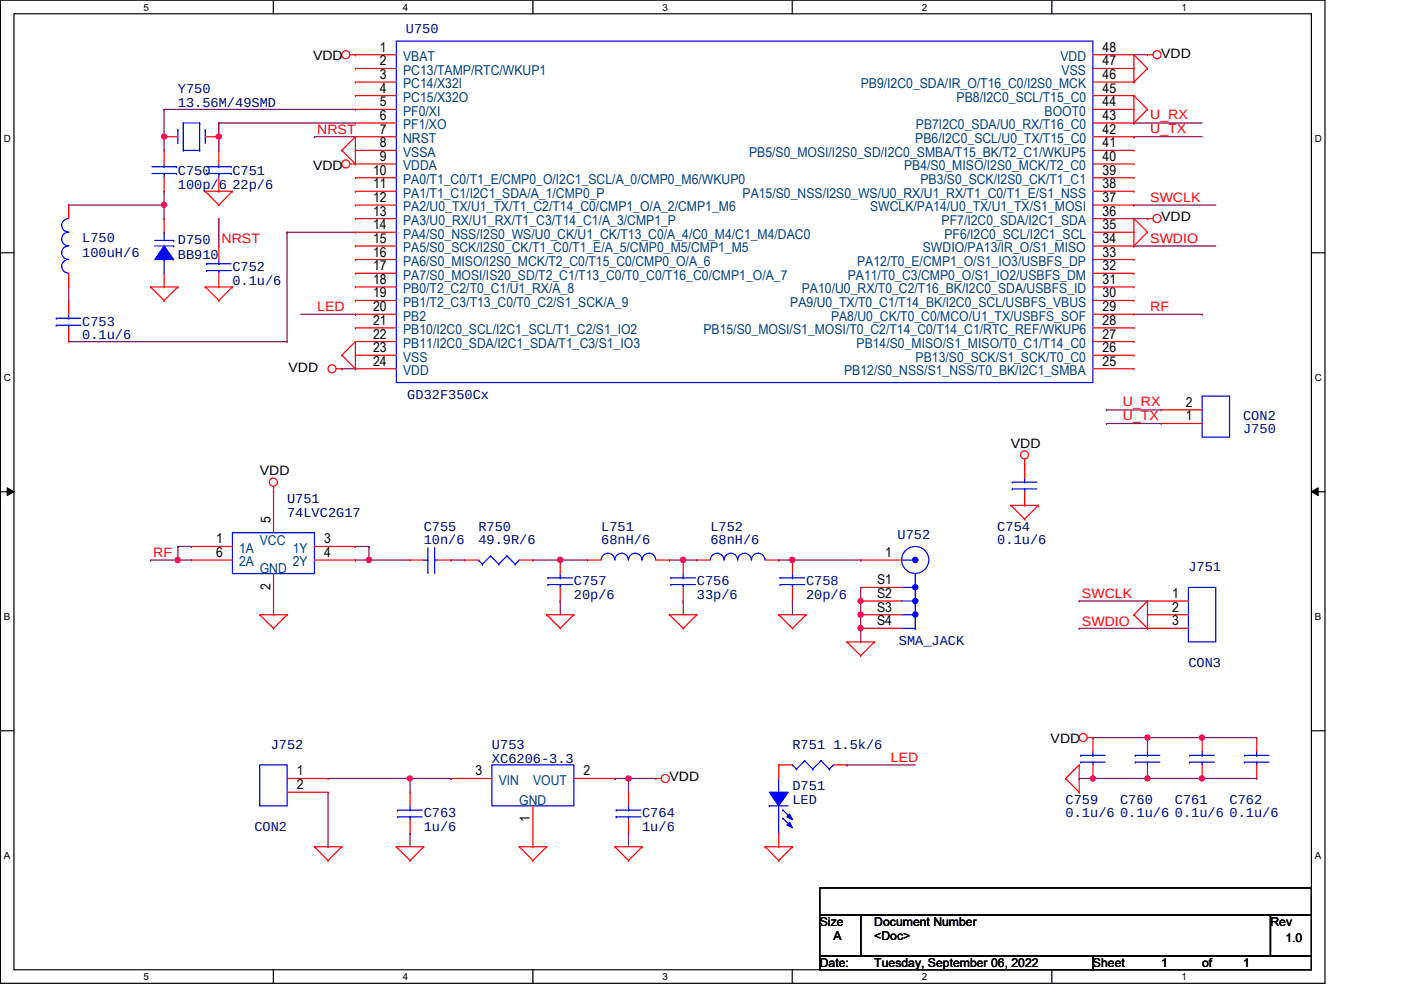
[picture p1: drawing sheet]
<svg xmlns="http://www.w3.org/2000/svg" width="297mm" height="210mm" viewBox="0 0 297 210" stroke-linecap="round" stroke-linejoin="round" font-family="sans-serif">
<path d="M.1 0h280.8v208.5h-280.8zM3 2.9h275v202.7h-275z" fill="none" stroke="#000" stroke-width=".25"/>
<g fill="#fff">
<path d="M30.4 .3h1.2v2.4h-1.2z"/>
<path d="M30.4 205.9h1.2v2.3h-1.2z"/>
</g>
<path d="M58 0v2.9M58 205.6v2.9" fill="none" stroke="#000" stroke-width=".25"/>
<g fill="#fff">
<path d="M85.4 .3h1.2v2.4h-1.2z"/>
<path d="M85.4 205.9h1.2v2.3h-1.2z"/>
</g>
<path d="M113 0v2.9M113 205.6v2.9" fill="none" stroke="#000" stroke-width=".25"/>
<g fill="#fff">
<path d="M140.5 .3h1.1v2.4h-1.1z"/>
<path d="M140.5 205.9h1.1v2.3h-1.1z"/>
</g>
<path d="M168 0v2.9M168 205.6v2.9" fill="none" stroke="#000" stroke-width=".25"/>
<g fill="#fff">
<path d="M195.4 .3h1.2v2.4h-1.2z"/>
<path d="M195.4 205.9h1.2v2.3h-1.2z"/>
</g>
<path d="M223 0v2.9M223 205.6v2.9" fill="none" stroke="#000" stroke-width=".25"/>
<g fill="#fff">
<path d="M250.5 .3h1.1v2.4h-1.1z"/>
<path d="M250.5 205.9h1.1v2.3h-1.1z"/>
<path d="M.8 28.2h1.5v2.4h-1.5z"/>
<path d="M278.8 28.2h1.4v2.4h-1.4z"/>
<path d="M.8 78.9h1.5v2.3h-1.5z"/>
<path d="M278.8 78.9h1.4v2.3h-1.4z"/>
</g>
<path d="M.1 53.6h2.9M278 53.6h2.9" fill="none" stroke="#000" stroke-width=".25"/>
<g fill="#fff">
<path d="M.8 129.6h1.4v2.3h-1.4z"/>
<path d="M278.8 129.6h1.3v2.3h-1.3z"/>
</g>
<path d="M.1 104.3h2.9M278 104.3h2.9" fill="none" stroke="#000" stroke-width=".25"/>
<path d="M1.5 103.4l1.5 .9-1.5 .8zM278 104.3l1.5-.9v1.7z" fill="#000"/>
<path d="M1.5 103.4l1.5 .9-1.5 .8zM278 104.3l1.5-.9v1.7z" fill="none" stroke="#000" stroke-width=".21"/>
<g fill="#fff">
<path d="M.8 180.3h1.4v2.3h-1.4z"/>
<path d="M278.8 180.3h1.3v2.3h-1.3z"/>
</g>
<path d="M.1 154.9h2.9M278 154.9h2.9M173.8 188.3h104.2v5.7h-104.2zM173.8 194h8.7v8.7h-8.7zM182.5 194h86.9v8.7h-86.9zM269.4 194h8.6v8.7h-8.6zM173.8 202.7h57.9v2.9h-57.9zM231.7 202.7h46.3v2.9h-46.3z" fill="none" stroke="#000" stroke-width=".25"/>
<g fill="none" stroke="#f00" stroke-width=".25">
<path d="M74.2 11.6h1.1M75.3 11.6h.1M240.4 11.6h.1M240.4 17.4h.1M240.4 11.6v5.8M240.4 11.6l2.9 2.9M243.3 11.6h.1M243.3 14.5h.1M243.3 11.6h1.2M243.3 14.5l-2.9 2.9M72.5 31.9h.1M72.5 31.9l2.8 2.9"/>
<path d="M74.2 34.8h1.1M75.3 34.8h.1M75.3 29h.1M75.3 29v5.8M75.3 29l-2.8 2.9M240.4 20.3h.1M240.4 26.1h.1M240.4 20.3v5.8M240.4 20.3l2.9 2.9M243.3 23.2h.1M243.3 23.2l-2.9 2.9M43.5 40.6h.1"/>
<path d="M43.5 40.6h5.8M43.5 40.6l2.9 2.9M46.4 43.5h.1M49.3 40.6h.1M49.3 40.6l-2.9 2.9M240.4 46.4h.1M240.4 52.2h.1M240.4 46.4v5.8M240.4 46.4l2.9 2.8M243.3 49.2h.1M243.3 46.4h.1M243.3 49.2l-2.9 3"/>
<path d="M243.3 46.4h1.2M31.9 60.8h.1M31.9 60.8h5.8M31.9 60.8l2.9 2.9M34.8 63.7h.1M37.7 60.8h.1M37.7 60.8l-2.9 2.9M43.5 60.8h.1M43.5 60.8h5.8M43.5 60.8l2.9 2.9M46.4 63.7h.1M49.3 60.8h.1"/>
<path d="M49.3 60.8l-2.9 2.9M71.3 78.2h1.2M72.5 78.2h.1M72.5 75.3h.1M72.5 75.3l2.8 2.9M75.3 78.2h.1M75.3 72.4h.1M75.3 72.4v5.8M75.3 72.4l-2.8 2.9M217.3 98.5h.1M217.3 97.3v1.2M58 104.3h.1"/>
<path d="M58 103.1v1.2M147.7 118.7h.1M147.7 118.7h2.9M162.2 118.7h2.9M165.1 118.7h.1M214.3 107.1h.1M214.3 107.1h5.8M214.3 107.1l3 3M217.3 110.1h.1M220.1 107.1h.1M220.1 107.1l-2.8 3M55.1 130.3h.1"/>
<path d="M55.1 130.3h5.8M55.1 130.3l2.9 2.9M58 133.2h.1M60.9 130.3h.1M60.9 130.3l-2.9 2.9M115.9 130.3h.1M115.9 130.3h5.8M115.9 130.3l2.9 2.9M118.8 133.2h.1M121.7 130.3h.1M121.7 130.3l-2.9 2.9M141.9 130.3h.1"/>
<path d="M141.9 130.3h5.8M141.9 130.3l3 2.9M144.9 133.2h.1M147.7 130.3h.1M147.7 130.3l-2.8 2.9M165.1 130.3h.1M165.1 130.3h5.8M165.1 130.3l2.9 2.9M168 133.2h.1M170.9 130.3h.1M170.9 130.3l-2.9 2.9M179.6 136.1h.1"/>
<path d="M179.6 136.1h5.8M179.6 136.1l2.9 2.9M182.5 139h.1M185.4 136.1h.1M185.4 136.1l-2.9 2.9M240.4 130.3h.1M240.4 130.3l2.9 2.9M243.3 127.4h.1M243.3 133.2h.1M243.3 130.3h.1M243.3 127.4v5.8M243.3 127.4l-2.9 2.9"/>
<path d="M243.3 130.3h8.7M243.3 127.4h8.7M243.3 133.2h8.7M230.5 156.4h1.2M231.7 156.4h.1M66.7 179.5h.1M66.7 179.5h5.8M66.7 179.5l2.9 3M72.5 179.5h.1M72.5 179.5l-2.9 3M84 179.5h.1M84 179.5h5.8"/>
<path d="M84 179.5l2.9 3M89.8 179.5h.1M89.8 179.5l-2.9 3M110.1 179.5h.1M110.1 179.5h5.8M110.1 179.5l2.9 3M115.9 179.5h.1M115.9 179.5l-2.9 3M130.4 179.5h.1M130.4 179.5h5.7M130.4 179.5l2.9 3M136.1 179.5h.1"/>
<path d="M136.1 179.5l-2.8 3M139.1 165.1h.1M139.1 165.1h1.1M162.2 179.5h.1M162.2 179.5h5.8M162.2 179.5l2.9 3M168 179.5h.1M168 179.5l-2.9 3M225.9 165.1h.1M225.9 165.1l2.9 2.9M228.8 168h.1M228.8 162.2h.1"/>
<path d="M228.8 162.2v5.8M228.8 162.2l-2.9 2.9M69.6 182.5h.1M86.9 182.5h.1M113 182.5h.1M133.3 182.5h.1M165.1 182.5h.1"/>
<circle cx="73.3" cy="11.6" r=".85"/>
<circle cx="245.3" cy="11.6" r=".85"/>
<circle cx="73.3" cy="34.8" r=".85"/>
<circle cx="245.3" cy="46.3" r=".86"/>
<circle cx="70.4" cy="78.2" r=".85"/>
<circle cx="217.2" cy="96.4" r=".85"/>
<circle cx="57.9" cy="102.2" r=".85"/>
<circle cx="229.6" cy="156.4" r=".85"/>
<circle cx="141" cy="165.1" r=".85"/>
</g>
<g fill="none" stroke="#00f" stroke-width=".25">
<path d="M150.6 118.7a1.44 1.44 0 0 1 1.5-1.4 1.44 1.44 0 0 1 1.4 1.4M153.5 118.7a1.42 1.42 0 0 1 1.5-1.4 1.42 1.42 0 0 1 1.4 1.4M156.4 118.7a1.44 1.44 0 0 1 1.5-1.4 1.44 1.44 0 0 1 1.4 1.4M159.3 118.7a1.42 1.42 0 0 1 1.5-1.4 1.42 1.42 0 0 1 1.4 1.4M194.1 133.2h.1M194.1 121.6v11.6M252 124.5h5.8v11.6h-5.8z"/>
<circle cx="194.1" cy="118.7" r="2.87"/>
</g>
<circle cx="194" cy="124.5" r=".56" fill="#00f"/>
<circle cx="194" cy="124.5" r=".56" fill="none" stroke="#00f" stroke-width=".25"/>
<circle cx="194" cy="127.4" r=".56" fill="#00f"/>
<circle cx="194" cy="127.4" r=".56" fill="none" stroke="#00f" stroke-width=".25"/>
<circle cx="194" cy="130.3" r=".56" fill="#00f"/>
<circle cx="194" cy="130.3" r=".56" fill="none" stroke="#00f" stroke-width=".25"/>
<circle cx="194" cy="118.7" r=".56" fill="#00f"/>
<g fill="none" stroke="#00f" stroke-width=".25">
<path d="M84 8.7h147.7v72.4h-147.7zM43.8 36.8h5.2M43.8 35.3h5.2M46.4 35.3h.1M46.4 36.8h.1M46.4 34.8v.5M46.4 36.8v.9M49 36.8h.1M49 35.3h.1M89.8 118.7h.9M90.7 118.7h.1M90.7 116.1v5.3"/>
<path d="M92.2 118.7h.1M92.2 118.7h.5M92.2 116.1v5.3M101.4 118.7h.1M101.4 118.7l.9 .9M102.3 119.6h.1M104 117.9h.1M104 117.9l1.7 1.7M104 117.9l-1.7 1.7M105.7 119.6h.1M107.5 117.9h.1M107.5 117.9l1.7 1.7"/>
<path d="M107.5 117.9l-1.8 1.7M109.2 119.6h.1M110.1 118.7l-.9 .9M127.5 118.7a1.44 1.44 0 0 1 1.4-1.4 1.44 1.44 0 0 1 1.4 1.4M130.4 118.7a1.42 1.42 0 0 1 1.4-1.4 1.42 1.42 0 0 1 1.4 1.4M133.3 118.7a1.42 1.42 0 0 1 1.4-1.4 1.42 1.42 0 0 1 1.4 1.4 1.46 1.46 0 0 1 1.5-1.4 1.46 1.46 0 0 1 1.4 1.4M191.2 118.7h2.9M194.1 118.7h.1M90.7 121.4h.1M92.2 121.4h.1M191.2 124.5h2.9M191.2 127.4h2.9"/>
<path d="M191.2 130.3h2.9M191.2 133.2h2.9M194.1 124.5h.1M194.1 127.4h.1M194.1 130.3h.1M194.1 133.2h.1M254.9 159.3v.8M84.3 171.7h.1M84.3 173.2h.1M84.3 171.7h5.2M84.3 173.2h5.2M86.9 173.2h.1"/>
<path d="M86.9 171.7h.1M86.9 170.9v.8M86.9 173.2v.6M130.6 171.7h.1M130.6 173.2h.1M130.6 171.7h5.3M130.6 173.2h5.3M133.3 173.2h.1M133.3 171.7h.1M133.3 170.9v.8M133.3 173.2v.6M163.1 170.9h.1"/>
<path d="M163.1 170.9h4M165.1 168h.1M165.1 176.7h.1M165.1 165.1v2.9M165.1 170.9v5.8M168 162.2h.1M168 162.2l.9 .9M168.9 163.1h.1M170.6 161.3h.1M170.6 161.3l1.7 1.8M170.6 161.3l-1.7 1.8M172.3 163.1h.1"/>
<path d="M174.1 161.3h.1M174.1 161.3l1.7 1.8M174.1 161.3l-1.8 1.8M175.8 163.1h.1M176.7 162.2l-.9 .9M252.3 160.1h.1M252.3 161.6h.1M252.3 160.1h5.2M252.3 161.6h5.2M254.9 161.6h.1M254.9 160.1h.1M254.9 161.6v.6"/>
<circle cx="194" cy="118.7" r=".56"/>
</g>
<g fill="none" stroke="#f00" stroke-width=".25">
<path d="M75.3 11.6h.1M75.3 14.5h.1M75.3 17.4h.1M75.3 11.6h8.7M75.3 14.5h8.7M75.3 17.4h8.7M231.7 11.6h8.7M231.7 14.5h8.7M231.7 17.4h8.7M240.4 17.4h.1M240.4 14.5h.1M240.4 11.6h.1"/>
<path d="M46.4 31.9h.1M46.4 31.9v2.9M46.4 37.7v2.9M75.3 20.3h.1M75.3 23.2h.1M75.3 26.1h.1M75.3 29h.1M75.3 31.9h.1M75.3 34.8h.1M75.3 37.7h.1M75.3 20.3h8.7M75.3 23.2h8.7"/>
<path d="M75.3 26.1h8.7M75.3 29h8.7M75.3 31.9h8.7M75.3 34.8h8.7M75.3 37.7h8.7M231.7 20.3h8.7M231.7 23.2h8.7M231.7 26.1h8.7M231.7 29h8.7M231.7 31.9h8.7M231.7 34.8h8.7M231.7 37.7h8.7"/>
<path d="M240.4 37.7h.1M240.4 34.8h.1M240.4 31.9h.1M240.4 29h.1M240.4 26.1h.1M240.4 23.2h.1M240.4 20.3h.1M46.4 40.6h.1M75.3 40.6h.1M75.3 43.5h.1M75.3 46.4h.1M75.3 49.2h.1"/>
<path d="M75.3 52.2h.1M75.3 55h.1M75.3 58h.1M75.3 40.6h8.7M75.3 43.5h8.7M75.3 46.4h8.7M75.3 49.2h8.7M75.3 52.2h8.7M75.3 55h8.7M75.3 58h8.7M231.7 40.6h8.7M231.7 43.5h8.7"/>
<path d="M231.7 46.4h8.7M231.7 49.2h8.7M231.7 52.2h8.7M231.7 55h8.7M231.7 58h8.7M240.4 58h.1M240.4 55h.1M240.4 52.2h.1M240.4 49.2h.1M240.4 46.4h.1M240.4 43.5h.1M240.4 40.6h.1"/>
<path d="M75.3 60.8h.1M75.3 63.7h.1M75.3 66.6h.1M75.3 69.5h.1M75.3 72.4h.1M75.3 75.3h.1M75.3 78.2h.1M75.3 60.8h8.7M75.3 63.7h8.7M75.3 66.6h8.7M75.3 69.5h8.7M75.3 72.4h8.7"/>
<path d="M75.3 75.3h8.7M75.3 78.2h8.7M231.7 60.8h8.7M231.7 63.7h8.7M231.7 66.6h8.7M231.7 69.5h8.7M231.7 72.4h8.7M231.7 75.3h8.7M231.7 78.2h8.7M240.4 78.2h.1M240.4 75.3h.1M240.4 72.4h.1"/>
<path d="M240.4 69.5h.1M240.4 66.6h.1M240.4 63.7h.1M240.4 60.8h.1M86.9 118.7h.1M86.9 118.7h2.9M92.7 118.7h2.9M95.6 118.7h.1M98.5 118.7h.1M98.5 118.7h2.9M110.1 118.7h2.9M113 118.7h.1"/>
<path d="M124.6 118.7h.1M124.6 118.7h2.9M139.1 118.7h2.8M141.9 118.7h.1M182.5 118.7h.1M182.5 118.7h8.7M182.5 124.5h.1M182.5 127.4h.1M182.5 130.3h.1M182.5 133.2h.1M182.5 124.5h8.7M182.5 127.4h8.7"/>
<path d="M182.5 130.3h8.7M182.5 133.2h8.7M254.9 156.4h.1M254.9 156.4v2.9M86.9 176.7h.1M86.9 168h.1M86.9 168v2.9M86.9 173.8v2.9M133.3 176.7h.1M133.3 168h.1M133.3 168v2.9M133.3 173.8v2.9"/>
<path d="M165.1 162.2h.1M165.1 162.2h2.9M176.7 162.2h2.9M179.6 162.2h.1M254.9 165.1h.1M254.9 162.2v2.9"/>
</g>
<path d="M163.1 168h4l-2 2.9z" fill-rule="evenodd" fill="#00f"/>
<path d="M163.1 168h4l-2 2.9z" fill="none" stroke="#00f" stroke-width=".25"/>
<path d="M167.4 174.3l.6 1.2-1.2-.6z" fill-rule="evenodd" fill="#00f"/>
<path d="M167.4 174.3l.6 1.2-1.2-.6z" fill="none" stroke="#00f" stroke-width=".25"/>
<path d="M167.4 172.6l.6 1.2-1.2-.6z" fill-rule="evenodd" fill="#00f"/>
<g fill="none" stroke="#00f" stroke-width=".25">
<path d="M32.8 52.2h4M32.8 51h4M34.8 55h.1M34.8 49.2h.1M34.8 49.2v1.8M34.8 55v3M36.8 52.2h.1M36.8 51h.1M166 171.7h.1M166 173.5h.1M166 171.7l1.7 1.8M166 173.5l1.7 1.7"/>
<path d="M167.4 172.6l.6 1.2-1.2-.6z"/>
</g>
<path d="M165.1 162.2h.1M165.1 179.5h.1M165.1 162.2v2.9M165.1 176.7v2.8" fill="none" stroke="#f00" stroke-width=".25"/>
<path d="M34.8 52.2l2 2.8h-4z" fill-rule="evenodd" fill="#00f"/>
<g fill="none" stroke="#00f" stroke-width=".25">
<path d="M32.2 36.8h5.2M32.2 35.3h5.2M34.8 35.3h.1M34.8 36.8h.1M34.8 34.8v.5M34.8 36.8v.9M37.4 36.8h.1M37.4 35.3h.1M37.7 27.5h.1M37.7 27.5v2.9M38.9 26.1h.1M38.9 31.9h.1"/>
<path d="M38.9 26.1h3.4M38.9 26.1v5.8M38.9 31.9h3.4M42.3 26.1h.1M42.3 31.9h.1M42.3 26.1v5.8M43.5 27.5h.1M43.5 27.5v2.9M14.6 55a1.44 1.44 0 0 0-1.5 1.5 1.44 1.44 0 0 0 1.5 1.4M14.6 52.2a1.42 1.42 0 0 0-1.5 1.4 1.42 1.42 0 0 0 1.5 1.4M14.6 49.2a1.44 1.44 0 0 0-1.5 1.5 1.44 1.44 0 0 0 1.5 1.4M14.6 46.4a1.42 1.42 0 0 0-1.5 1.4 1.42 1.42 0 0 0 1.5 1.4"/>
<path d="M34.8 52.2l2 2.8h-4zM43.8 55.9h.1M43.8 57.4h.1M43.8 55.9h5.2M43.8 57.4h5.2M46.4 57.4h.1M46.4 55.9h.1M46.4 55v.9M46.4 57.4v.6M11.9 67.5h.1M11.9 69h.1M11.9 67.5h5.2"/>
<path d="M11.9 69h5.2M14.6 69h.1M14.6 67.5h.1M14.6 66.6v.9M14.6 69v.5M254.9 84h5.8v8.7h-5.8zM49.3 112.9h17.4v8.7h-17.4zM214.6 102.2h.1M214.6 103.7h.1M214.6 102.2h5.2M214.6 103.7h5.2M217.3 103.7h.1"/>
<path d="M217.3 102.2h.1M217.3 101.4v.8M217.3 103.7v.6M116.2 122.5h.1M116.2 124h.1M116.2 122.5h5.2M116.2 124h5.2M118.8 124h.1M118.8 122.5h.1M118.8 121.6v.9M118.8 124v.5M142.2 122.5h.1"/>
<path d="M142.2 124h.1M142.2 122.5h5.2M142.2 124h5.2M144.9 124h.1M144.9 122.5h.1M144.9 121.6v.9M144.9 124v.5M165.4 122.5h.1M165.4 124h.1M165.4 122.5h5.2M165.4 124h5.2M168 124h.1"/>
<path d="M168 122.5h.1M168 121.6v.9M168 124v.5M231.7 159.3v.8M243.3 159.3v.8M266.4 159.3v.8M55.1 162.2h5.8v8.7h-5.8zM104.3 162.2h17.4v8.7h-17.4zM229.1 160.1h.1M229.1 161.6h.1M229.1 160.1h5.2M229.1 161.6h5.2"/>
<path d="M231.7 161.6h.1M231.7 160.1h.1M231.7 161.6v.6M240.7 160.1h.1M240.7 161.6h.1M240.7 160.1h5.2M240.7 161.6h5.2M243.3 161.6h.1M243.3 160.1h.1M243.3 161.6v.6M263.9 160.1h.1M263.9 161.6h.1"/>
<path d="M263.9 160.1h5.2M263.9 161.6h5.2M266.4 161.6h.1M266.4 160.1h.1M266.4 161.6v.6"/>
</g>
<g fill="none" stroke="#f00" stroke-width=".25">
<path d="M34.8 29h.1M34.8 31.9h.1M34.8 31.9v2.9M34.8 37.7v2.9M34.8 29h2.9M43.5 29h2.9M46.4 29h.1M14.6 43.5h.1M14.6 43.5v2.9M14.6 58v2.8M34.8 46.4h.1M34.8 40.6h.1"/>
<path d="M34.8 46.4v2.8M34.8 58v2.8M46.4 52.2h.1M46.4 52.2v2.8M46.4 58v2.8M14.6 72.4h.1M14.6 63.7h.1M14.6 60.8h.1M14.6 63.7v2.9M14.6 69.5v2.9M34.8 60.8h.1M46.4 60.8h.1"/>
<path d="M217.3 98.5h.1M217.3 98.5v2.9M246.2 89.8h.1M246.2 86.9h.1M246.2 89.8h8.7M246.2 86.9h8.7M40.6 115.9h.1M40.6 118.7h.1M40.6 115.9h8.7M40.6 118.7h8.7M58 104.3h.1M58 104.3v8.6"/>
<path d="M66.7 115.9h8.6M66.7 118.7h8.6M75.3 118.7h.1M75.3 115.9h.1M118.8 118.7h.1M118.8 118.7v2.9M144.9 118.7h.1M144.9 118.7v2.9M168 118.7h.1M168 118.7v2.9M217.3 107.1h.1M217.3 104.3v2.8"/>
<path d="M58 130.3h.1M58 121.6v8.7M118.8 127.4h.1M118.8 124.5v2.9M144.9 127.4h.1M144.9 124.5v2.9M168 127.4h.1M168 124.5v2.9M231.7 156.4h.1M231.7 156.4v2.9M243.3 156.4h.1M243.3 156.4v2.9"/>
<path d="M266.4 156.4h.1M266.4 156.4v2.9M60.9 165.1h8.7M60.9 168h8.7M69.6 165.1h.1M69.6 168h.1M95.6 165.1h.1M95.6 165.1h8.7M113 179.5h.1M113 170.9v8.6M121.7 165.1h8.7M130.4 165.1h.1"/>
<path d="M231.7 165.1h.1M231.7 162.2v2.9M243.3 165.1h.1M243.3 162.2v2.9M266.4 165.1h.1M266.4 162.2v2.9"/>
</g>
<path d="M46.4 26.1h.1M46.4 26.1v2.9" fill="none" stroke="#7f003f" stroke-width=".25"/>
<circle cx="46.4" cy="29" r=".56" fill="#f0f"/>
<circle cx="46.4" cy="29" r=".56" fill="none" stroke="#f0f" stroke-width=".25"/>
<path d="M46.4 46.4h.1M46.4 46.4v5.8M69.6 165.1h17.3M86.9 176.7h.1M86.9 165.1h.1M86.9 176.7v2.8" fill="none" stroke="#7f003f" stroke-width=".25"/>
<circle cx="86.9" cy="165.1" r=".56" fill="#f0f"/>
<circle cx="86.9" cy="165.1" r=".56" fill="none" stroke="#f0f" stroke-width=".25"/>
<path d="M130.4 165.1h.1M130.4 165.1h2.9" fill="none" stroke="#7f003f" stroke-width=".25"/>
<circle cx="133.2" cy="165.1" r=".56" fill="#f0f"/>
<circle cx="133.2" cy="165.1" r=".56" fill="none" stroke="#f0f" stroke-width=".25"/>
<path d="M34.8 23.2h.1M34.8 23.2h40.5M34.8 23.2v5.8M86.9 165.1h.1M86.9 165.1v2.9M133.3 165.1h.1M133.3 165.1v2.9M133.3 165.1h5.8" fill="none" stroke="#7f003f" stroke-width=".25"/>
<circle cx="34.8" cy="29" r=".56" fill="#f0f"/>
<circle cx="34.8" cy="29" r=".56" fill="none" stroke="#f0f" stroke-width=".25"/>
<g fill="none" stroke="#7f003f" stroke-width=".25">
<path d="M240.4 11.6h.1M240.4 11.6h2.9M34.8 29h.1M34.8 29v2.9M46.4 29h.1M46.4 26.1h.1M46.4 29v2.9M46.4 26.1h28.9M66.7 29h.1M66.7 29h8.6M240.4 43.5h.1M240.4 52.2h.1"/>
<path d="M240.4 46.4h.1M240.4 43.5h17.4M240.4 52.2h17.4M240.4 46.4h2.9M72.5 78.2h.1M72.5 78.2h2.8M234.6 89.8h.1M234.6 86.9h.1M234.6 89.8h11.6M234.6 86.9h11.6M228.8 133.2h.1M228.8 127.4h.1"/>
<path d="M228.8 133.2h14.5M228.8 127.4h14.5M133.3 176.7h.1M133.3 176.7v2.8M179.6 162.2h.1M179.6 162.2h14.5M228.8 165.1h.1M228.8 165.1h2.9"/>
</g>
<circle cx="231.7" cy="165.1" r=".56" fill="#f0f"/>
<circle cx="231.7" cy="165.1" r=".56" fill="none" stroke="#f0f" stroke-width=".25"/>
<path d="M231.7 165.1h.1M231.7 165.1h23.2M243.3 165.1h.1" fill="none" stroke="#7f003f" stroke-width=".25"/>
<circle cx="254.8" cy="165.1" r=".56" fill="#f0f"/>
<circle cx="254.8" cy="165.1" r=".56" fill="none" stroke="#f0f" stroke-width=".25"/>
<circle cx="243.3" cy="165.1" r=".56" fill="#f0f"/>
<circle cx="243.3" cy="165.1" r=".56" fill="none" stroke="#f0f" stroke-width=".25"/>
<path d="M231.7 156.4h.1M231.7 156.4h23.2M243.3 156.4h.1M254.9 165.1h.1M254.9 165.1h11.5" fill="none" stroke="#7f003f" stroke-width=".25"/>
<circle cx="254.8" cy="156.4" r=".56" fill="#f0f"/>
<circle cx="254.8" cy="156.4" r=".56" fill="none" stroke="#f0f" stroke-width=".25"/>
<circle cx="243.3" cy="156.4" r=".56" fill="#f0f"/>
<circle cx="243.3" cy="156.4" r=".56" fill="none" stroke="#f0f" stroke-width=".25"/>
<path d="M34.8 43.5h.1M34.8 40.6v2.9M254.9 156.4h.1M254.9 156.4h11.5" fill="none" stroke="#7f003f" stroke-width=".25"/>
<circle cx="34.8" cy="43.4" r=".56" fill="#f0f"/>
<circle cx="34.8" cy="43.4" r=".56" fill="none" stroke="#f0f" stroke-width=".25"/>
<g fill="none" stroke="#7f003f" stroke-width=".25">
<path d="M14.6 43.5h.1M14.6 43.5h20.2v2.9M34.8 46.4h.1M60.9 49.2h.1M60.9 49.2v23.2M60.9 49.2h14.4M14.6 63.7h.1M14.6 60.8v2.9M14.6 72.4h46.3M60.9 72.4h.1M240.4 66.6h14.5M254.9 66.6h.1"/>
<path d="M31.9 118.7h.1M31.9 118.7h8.7M37.7 115.9h.1M37.7 118.7h.1M37.7 115.9h2.9M37.7 115.9v2.8"/>
</g>
<circle cx="37.7" cy="118.7" r=".56" fill="#f0f"/>
<circle cx="37.7" cy="118.7" r=".56" fill="none" stroke="#f0f" stroke-width=".25"/>
<path d="M75.3 115.9h.1M75.3 115.9h2.9M78.2 115.9h.1M78.2 115.9v2.8" fill="none" stroke="#7f003f" stroke-width=".25"/>
<circle cx="78.2" cy="118.7" r=".56" fill="#f0f"/>
<circle cx="78.2" cy="118.7" r=".56" fill="none" stroke="#f0f" stroke-width=".25"/>
<path d="M75.3 118.7h.1M75.3 118.7h11.6M78.2 118.7h.1M113 118.7h.1M113 118.7h5.8M118.8 127.4h.1M118.8 127.4v2.9M144.9 127.4h.1M144.9 127.4v2.9M168 127.4h.1M168 127.4v2.9" fill="none" stroke="#7f003f" stroke-width=".25"/>
<circle cx="118.8" cy="118.7" r=".57" fill="#f0f"/>
<circle cx="118.8" cy="118.7" r=".57" fill="none" stroke="#f0f" stroke-width=".25"/>
<path d="M118.8 118.7h.1M118.8 118.7h5.8M141.9 118.7h.1M141.9 118.7h3" fill="none" stroke="#7f003f" stroke-width=".25"/>
<circle cx="144.8" cy="118.7" r=".56" fill="#f0f"/>
<circle cx="144.8" cy="118.7" r=".56" fill="none" stroke="#f0f" stroke-width=".25"/>
<path d="M144.9 118.7h.1M144.9 118.7h2.8M165.1 118.7h.1M165.1 118.7h17.4M182.5 118.7h.1" fill="none" stroke="#7f003f" stroke-width=".25"/>
<circle cx="168" cy="118.7" r=".56" fill="#f0f"/>
<circle cx="168" cy="118.7" r=".56" fill="none" stroke="#f0f" stroke-width=".25"/>
<path d="M95.6 118.7h.1M95.6 118.7h2.9M182.5 127.4h.1M182.5 130.3h.1M182.5 124.5v5.8" fill="none" stroke="#7f003f" stroke-width=".25"/>
<circle cx="182.4" cy="127.4" r=".56" fill="#f0f"/>
<circle cx="182.4" cy="127.4" r=".56" fill="none" stroke="#f0f" stroke-width=".25"/>
<path d="M182.5 133.2h.1M182.5 130.3v2.9" fill="none" stroke="#7f003f" stroke-width=".25"/>
<circle cx="182.4" cy="130.3" r=".56" fill="#f0f"/>
<circle cx="182.4" cy="130.3" r=".56" fill="none" stroke="#f0f" stroke-width=".25"/>
<circle cx="182.4" cy="133.2" r=".56" fill="#f0f"/>
<circle cx="182.4" cy="133.2" r=".56" fill="none" stroke="#f0f" stroke-width=".25"/>
<path d="M240.4 29h.1M240.4 26.1h.1M240.4 29h14.5M240.4 26.1h14.5M63.8 66.6h11.5M75.3 66.6h.1M182.5 136.1h.1M182.5 133.2v2.9M69.6 179.5h.1M69.6 168v11.5M86.9 165.1h8.7M95.6 165.1h.1" fill="none" stroke="#7f003f" stroke-width=".25"/>
<circle cx="46.4" cy="29" r=".56" fill="#f0f"/>
<circle cx="46.4" cy="29" r=".56" fill="none" stroke="#f0f" stroke-width=".25"/>
<circle cx="86.9" cy="165.1" r=".56" fill="#f0f"/>
<circle cx="86.9" cy="165.1" r=".56" fill="none" stroke="#f0f" stroke-width=".25"/>
<circle cx="133.2" cy="165.1" r=".56" fill="#f0f"/>
<circle cx="133.2" cy="165.1" r=".56" fill="none" stroke="#f0f" stroke-width=".25"/>
<circle cx="34.8" cy="29" r=".56" fill="#f0f"/>
<circle cx="34.8" cy="29" r=".56" fill="none" stroke="#f0f" stroke-width=".25"/>
<circle cx="231.7" cy="165.1" r=".56" fill="#f0f"/>
<circle cx="231.7" cy="165.1" r=".56" fill="none" stroke="#f0f" stroke-width=".25"/>
<circle cx="254.8" cy="165.1" r=".56" fill="#f0f"/>
<circle cx="254.8" cy="165.1" r=".56" fill="none" stroke="#f0f" stroke-width=".25"/>
<circle cx="243.3" cy="165.1" r=".56" fill="#f0f"/>
<circle cx="243.3" cy="165.1" r=".56" fill="none" stroke="#f0f" stroke-width=".25"/>
<circle cx="254.8" cy="156.4" r=".56" fill="#f0f"/>
<circle cx="254.8" cy="156.4" r=".56" fill="none" stroke="#f0f" stroke-width=".25"/>
<circle cx="243.3" cy="156.4" r=".56" fill="#f0f"/>
<circle cx="243.3" cy="156.4" r=".56" fill="none" stroke="#f0f" stroke-width=".25"/>
<circle cx="34.8" cy="43.4" r=".56" fill="#f0f"/>
<circle cx="34.8" cy="43.4" r=".56" fill="none" stroke="#f0f" stroke-width=".25"/>
<circle cx="37.7" cy="118.7" r=".56" fill="#f0f"/>
<circle cx="37.7" cy="118.7" r=".56" fill="none" stroke="#f0f" stroke-width=".25"/>
<circle cx="78.2" cy="118.7" r=".56" fill="#f0f"/>
<circle cx="78.2" cy="118.7" r=".56" fill="none" stroke="#f0f" stroke-width=".25"/>
<circle cx="118.8" cy="118.7" r=".57" fill="#f0f"/>
<circle cx="118.8" cy="118.7" r=".57" fill="none" stroke="#f0f" stroke-width=".25"/>
<circle cx="144.8" cy="118.7" r=".56" fill="#f0f"/>
<circle cx="144.8" cy="118.7" r=".56" fill="none" stroke="#f0f" stroke-width=".25"/>
<circle cx="168" cy="118.7" r=".56" fill="#f0f"/>
<circle cx="168" cy="118.7" r=".56" fill="none" stroke="#f0f" stroke-width=".25"/>
<circle cx="182.4" cy="127.4" r=".56" fill="#f0f"/>
<circle cx="182.4" cy="127.4" r=".56" fill="none" stroke="#f0f" stroke-width=".25"/>
<circle cx="182.4" cy="130.3" r=".56" fill="#f0f"/>
<circle cx="182.4" cy="130.3" r=".56" fill="none" stroke="#f0f" stroke-width=".25"/>
<circle cx="182.4" cy="133.2" r=".56" fill="#f0f"/>
<circle cx="182.4" cy="133.2" r=".56" fill="none" stroke="#f0f" stroke-width=".25"/>
<g font-size="2.9">
<text x="80.6" y="11">1</text>
<text x="233.8" y="11">48</text>
<text x="66.4" y="12.8">VDD</text>
<text x="80.6" y="13.9">2</text>
<text x="80.6" y="16.8">3</text>
<text x="233.8" y="16.8">46</text>
<text x="233.8" y="13.9">47</text>
<text x="246.2" y="12.2">VDD</text>
<text x="80.6" y="19.6">4</text>
<text x="80.6" y="22.6">5</text>
<text x="233.8" y="22.6">44</text>
<text x="233.8" y="19.6">45</text>
<text x="80.6" y="25.4">6</text>
<text x="80.6" y="28.4">7</text>
<text x="233.8" y="28.4">42</text>
<text x="233.8" y="25.4">43</text>
<text x="66.4" y="35.9">VDD</text>
<text x="80.6" y="31.2">8</text>
<text x="80.6" y="34.1">9</text>
<text x="233.8" y="34.1">40</text>
<text x="233.8" y="31.2">41</text>
<text x="79.1" y="37">10</text>
<text x="79.1" y="39.9">11</text>
<text x="233.8" y="39.9">38</text>
<text x="233.8" y="37">39</text>
<text x="79.1" y="42.8">12</text>
<text x="79.1" y="45.7">13</text>
<text x="233.8" y="45.7">36</text>
<text x="233.8" y="42.8">37</text>
<text x="246.2" y="46.9">VDD</text>
<text x="79.1" y="48.6">14</text>
<text x="79.1" y="51.5">15</text>
<text x="233.8" y="51.5">34</text>
<text x="233.8" y="48.6">35</text>
<text x="79.1" y="54.4">16</text>
<text x="79.1" y="57.3">17</text>
<text x="233.8" y="57.3">32</text>
<text x="233.8" y="54.4">33</text>
<text x="79.1" y="60.2">18</text>
<text x="79.1" y="63.1">19</text>
<text x="79.1" y="66">20</text>
<text x="233.8" y="66">29</text>
<text x="233.8" y="63.1">30</text>
<text x="233.8" y="60.2">31</text>
<text x="79.1" y="68.9">21</text>
<text x="79.1" y="71.8">22</text>
<text x="233.8" y="71.8">27</text>
<text x="233.8" y="68.9">28</text>
<text x="79.1" y="74.7">23</text>
<text x="79.1" y="77.6">24</text>
<text x="233.8" y="77.6">25</text>
<text x="233.8" y="74.7">26</text>
<text x="61.2" y="78.8">VDD</text>
<text x="251.4" y="89.2">1</text>
<text x="251.4" y="86.3">2</text>
<text x="214.3" y="95">VDD</text>
<text x="55.1" y="100.8">VDD</text>
<text x="57.4" y="110.9" transform="rotate(-90 57.4 110.9)">5</text>
<text x="45.8" y="115.2">1</text>
<text x="45.8" y="118.1">6</text>
<text x="68.7" y="118.1">4</text>
<text x="68.7" y="115.2">3</text>
<text x="187.7" y="118.1">1</text>
<text x="57.4" y="125.1" transform="rotate(-90 57.4 125.1)">2</text>
<text x="186" y="123.9">S1</text>
<text x="186" y="126.8">S2</text>
<text x="186" y="129.7">S3</text>
<text x="248.5" y="126.8">1</text>
<text x="248.5" y="129.7">2</text>
<text x="186" y="132.6">S4</text>
<text x="248.5" y="132.6">3</text>
<text x="222.8" y="157.6">VDD</text>
<text x="62.9" y="164.4">1</text>
<text x="62.9" y="167.3">2</text>
<text x="100.8" y="164.4">3</text>
<text x="123.7" y="164.4">2</text>
<text x="141.9" y="165.7">VDD</text>
<text x="112.3" y="174.3" transform="rotate(-90 112.3 174.3)">1</text>
</g>
<g font-size="2.9" fill="#00007f">
<text x="86.1" y="7.1">U750</text>
<text x="37.7" y="19.8">Y750</text>
<text x="37.7" y="22.7">13.56M/49SMD</text>
<text x="37.7" y="37.2">C750</text>
<text x="37.7" y="40.1">100p/6</text>
<text x="49.3" y="37.2">C751</text>
<text x="49.3" y="40.1">22p/6</text>
<text x="17.4" y="51.4">L750</text>
<text x="37.7" y="51.6">D750</text>
<text x="17.4" y="54.6">100uH/6</text>
<text x="37.7" y="54.9">BB910</text>
<text x="49.3" y="57.4">C752</text>
<text x="49.3" y="60.4">0.1u/6</text>
<text x="17.4" y="69">C753</text>
<text x="17.4" y="71.9">0.1u/6</text>
<text x="86.4" y="84.7">GD32F350Cx</text>
<text x="263.6" y="89">CON2</text>
<text x="263.6" y="91.9">J750</text>
<text x="60.9" y="106.7">U751</text>
<text x="60.9" y="109.6">74LVC2G17</text>
<text x="89.8" y="112.5">C755</text>
<text x="101.4" y="112.5">R750</text>
<text x="127.5" y="112.5">L751</text>
<text x="150.6" y="112.5">L752</text>
<text x="211.5" y="112.5">C754</text>
<text x="89.8" y="115.4">10n/6</text>
<text x="101.4" y="115.4">49.9R/6</text>
<text x="127.5" y="115.4">68nH/6</text>
<text x="150.6" y="115.4">68nH/6</text>
<text x="190.3" y="114.2">U752</text>
<text x="211.5" y="115.4">0.1u/6</text>
<text x="121.7" y="124">C757</text>
<text x="147.7" y="124">C756</text>
<text x="170.9" y="124">C758</text>
<text x="252" y="121.2">J751</text>
<text x="121.7" y="127">20p/6</text>
<text x="147.7" y="127">33p/6</text>
<text x="170.9" y="127">20p/6</text>
<text x="190.6" y="136.8">SMA_JACK</text>
<text x="252" y="141.4">CON3</text>
<text x="57.4" y="158.8">J752</text>
<text x="104.3" y="158.8">U753</text>
<text x="104.3" y="161.7">XC6206-3.3</text>
<text x="168" y="158.8">R751 1.5k/6</text>
<text x="168" y="167.5">D751</text>
<text x="89.8" y="173.3">C763</text>
<text x="136.1" y="173.3">C764</text>
<text x="168" y="170.4">LED</text>
<text x="225.9" y="170.4">C759</text>
<text x="225.9" y="173.3">0.1u/6</text>
<text x="237.5" y="170.4">C760</text>
<text x="237.5" y="173.3">0.1u/6</text>
<text x="249.1" y="170.4">C761</text>
<text x="249.1" y="173.3">0.1u/6</text>
<text x="260.7" y="170.4">C762</text>
<text x="260.7" y="173.3">0.1u/6</text>
<text x="53.9" y="176.2">CON2</text>
<text x="89.8" y="176.2">1u/6</text>
<text x="136.1" y="176.2">1u/6</text>
</g>
<g font-size="2.9" fill="#003f7f">
<text x="85.5" y="13">VBAT</text>
<text x="85.5" y="15.9">PC13/TAMP/RTC/WKUP1</text>
<text x="224.8" y="13">VDD</text>
<text x="225.1" y="15.9">VSS</text>
<text x="85.5" y="18.8">PC14/X32I</text>
<text x="85.5" y="21.6">PC15/X32O</text>
<text x="182.5" y="18.8">PB9/I2C0_SDA/IR_O/T16_C0/I2S0_MCK</text>
<text x="202.8" y="21.6">PB8/I2C0_SCL/T15_C0</text>
<text x="85.5" y="24.6">PF0/XI</text>
<text x="85.5" y="27.4">PF1/XO</text>
<text x="194.2" y="27.4">PB7I2C0_SDA/U0_RX/T16_C0</text>
<text x="221.5" y="24.6">BOOT0</text>
<text x="85.5" y="30.4">NRST</text>
<text x="85.5" y="33.2">VSSA</text>
<text x="158.8" y="33.2">PB5/S0_MOSI/I2S0_SD/I2C0_SMBA/T15_BK/T2_C1/WKUP5</text>
<text x="194.1" y="30.4">PB6/I2C0_SCL/U0_TX/T15_C0</text>
<text x="85.5" y="36.1">VDDA</text>
<text x="85.5" y="39">PA0/T1_C0/T1_E/CMP0_O/I2C1_SCL/A_0/CMP0_M6/WKUP0</text>
<text x="85.5" y="41.9">PA1/T1_C1/I2C1_SDA/A_1/CMP0_P</text>
<text x="157.4" y="41.9">PA15/S0_NSS/I2S0_WS/U0_RX/U1_RX/T1_C0/T1_E/S1_NSS</text>
<text x="191.7" y="36.1">PB4/S0_MISO/I2S0_MCK/T2_C0</text>
<text x="195.2" y="39">PB3/S0_SCK/I2S0_CK/T1_C1</text>
<text x="85.5" y="44.8">PA2/U0_TX/U1_TX/T1_C2/T14_C0/CMP1_O/A_2/CMP1_M6</text>
<text x="85.5" y="47.7">PA3/U0_RX/U1_RX/T1_C3/T14_C1/A_3/CMP1_P</text>
<text x="184.5" y="44.8">SWCLK/PA14/U0_TX/U1_TX/S1_MOSI</text>
<text x="199.6" y="47.7">PF7/I2C0_SDA/I2C1_SDA</text>
<text x="85.5" y="50.6">PA4/S0_NSS/I2S0_WS/U0_CK/U1_CK/T13_C0/A_4/C0_M4/C1_M4/DAC0</text>
<text x="85.5" y="53.5">PA5/S0_SCK/I2S0_CK/T1_C0/T1_E/A_5/CMP0_M5/CMP1_M5</text>
<text x="195.7" y="53.5">SWDIO/PA13/IR_O/S1_MISO</text>
<text x="200.2" y="50.6">PF6/I2C0_SCL/I2C1_SCL</text>
<text x="85.5" y="56.4">PA6/S0_MISO/I2S0_MCK/T2_C0/T15_C0/CMP0_O/A_6</text>
<text x="85.5" y="59.3">PA7/S0_MOSI/IS20_SD/T2_C1/T13_C0/T0_C0/T16_C0/CMP1_O/A_7</text>
<text x="179.7" y="59.3">PA11/T0_C3/CMP0_O/S1_IO2/USBFS_DM</text>
<text x="181.7" y="56.4">PA12/T0_E/CMP1_O/S1_IO3/USBFS_DP</text>
<text x="85.5" y="62.2">PB0/T2_C2/T0_C1/U1_RX/A_8</text>
<text x="85.5" y="65.1">PB1/T2_C3/T13_C0/T0_C2/S1_SCK/A_9</text>
<text x="167.6" y="65.1">PA9/U0_TX/T0_C1/T14_BK/I2C0_SCL/USBFS_VBUS</text>
<text x="170" y="62.2">PA10/U0_RX/T0_C2/T16_BK/I2C0_SDA/USBFS_ID</text>
<text x="85.5" y="68">PB2</text>
<text x="85.5" y="70.9">PB10/I2C0_SCL/I2C1_SCL/T1_C2/S1_IO2</text>
<text x="149.1" y="70.9">PB15/S0_MOSI/S1_MOSI/T0_C2/T14_C0/T14_C1/RTC_REF/WKUP6</text>
<text x="176.2" y="68">PA8/U0_CK/T0_C0/MCO/U1_TX/USBFS_SOF</text>
<text x="85.5" y="73.8">PB11/I2C0_SDA/I2C1_SDA/T1_C3/S1_IO3</text>
<text x="85.5" y="76.7">VSS</text>
<text x="181.6" y="73.8">PB14/S0_MISO/S1_MISO/T0_C1/T14_C0</text>
<text x="194.1" y="76.7">PB13/S0_SCK/S1_SCK/T0_C0</text>
<text x="85.5" y="79.5">VDD</text>
<text x="179" y="79.5">PB12/S0_NSS/S1_NSS/T0_BK/I2C1_SMBA</text>
<text x="50.7" y="117.2">1A</text>
<text x="55.1" y="115.6">VCC</text>
<text x="62.1" y="117.2">1Y</text>
<text x="50.7" y="120.1">2A</text>
<text x="55.1" y="121.4">GND</text>
<text x="62.1" y="120.1">2Y</text>
<text x="105.7" y="166.4">VIN</text>
<text x="113" y="166.4">VOUT</text>
<text x="110.1" y="170.6">GND</text>
</g>
<g font-size="2.9" fill="#f00">
<text x="67.3" y="28.4">NRST</text>
<text x="243.9" y="28.2">U_TX</text>
<text x="243.9" y="25.3">U_RX</text>
<text x="243.9" y="42.9">SWCLK</text>
<text x="47" y="51.6">NRST</text>
<text x="243.9" y="51.6">SWDIO</text>
<text x="67.3" y="66">LED</text>
<text x="243.9" y="66">RF</text>
<text x="238.1" y="89">U_TX</text>
<text x="238.1" y="86.1">U_RX</text>
<text x="32.5" y="118.2">RF</text>
<text x="229.4" y="126.8">SWCLK</text>
<text x="229.4" y="132.6">SWDIO</text>
<text x="188.9" y="161.6">LED</text>
</g>
<g font-size="2.6">
<text x="173.8" y="196.3">Size</text>
<text x="185.4" y="196.3">Document Number</text>
<text x="269.4" y="196.3">Rev</text>
<text x="176.7" y="199.3">A</text>
<text x="185.4" y="199.3">&lt;Doc&gt;</text>
<text x="272.5" y="199.8">1.0</text>
<text x="173.8" y="205.1">Date:</text>
<text x="185.4" y="205.1">Tuesday, September 06, 2022</text>
<text x="231.7" y="205.1">Sheet</text>
<text x="246.2" y="205.1">1</text>
<text x="254.9" y="205.1">of</text>
<text x="263.6" y="205.1">1</text>
</g>
<g font-size="2.1">
<text x="30.4" y="2.2">5</text>
<text x="85.4" y="2.2">4</text>
<text x="140.5" y="2.2">3</text>
<text x="195.4" y="2.2">2</text>
<text x="250.5" y="2.2">1</text>
<text x=".8" y="30.1">D</text>
<text x="278.8" y="30.1">D</text>
<text x=".8" y="80.8">C</text>
<text x="278.8" y="80.8">C</text>
<text x=".8" y="131.5">B</text>
<text x="278.8" y="131.5">B</text>
<text x=".8" y="182.2">A</text>
<text x="278.8" y="182.2">A</text>
<text x="30.4" y="207.8">5</text>
<text x="85.4" y="207.8">4</text>
<text x="140.5" y="207.8">3</text>
<text x="195.4" y="207.8">2</text>
<text x="250.5" y="207.8">1</text>
</g>
</svg>
